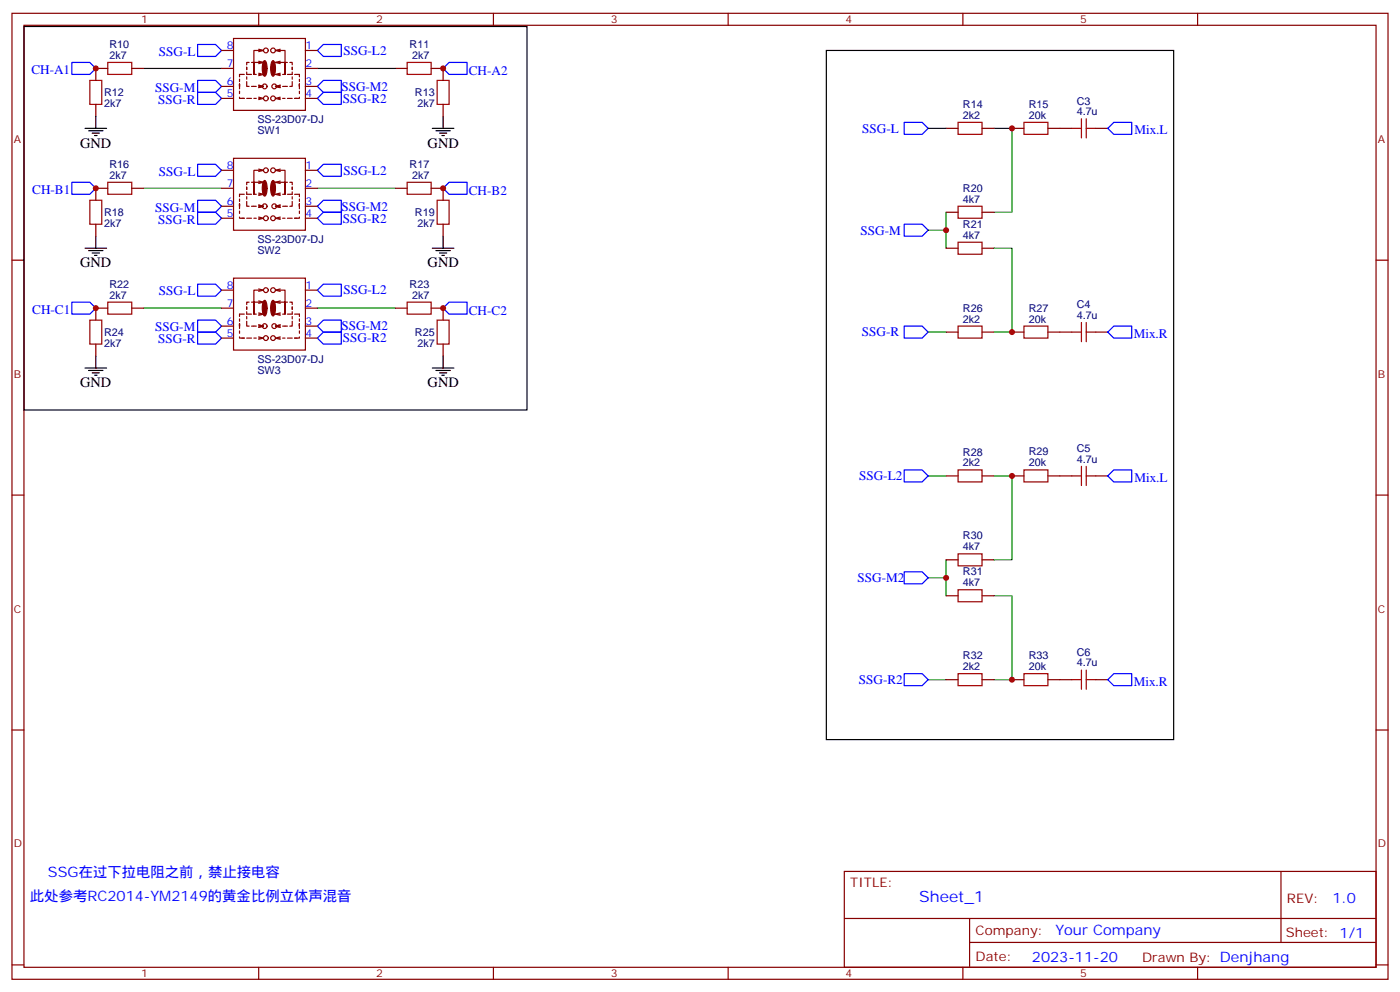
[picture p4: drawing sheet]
<svg xmlns="http://www.w3.org/2000/svg" width="412mm" height="292mm" viewBox="0 0 412 292" stroke-linecap="round" stroke-linejoin="round" font-family="sans-serif">
<g fill="none" stroke="#870000" stroke-width=".35">
<path d="M3.5 3.9h405.4v284.4h-405.4zM7.1 7.4h398.2v277.3h-398.2zM65.3 14.9h3.5M68.8 11.3h21.2v21.2h-21.2zM72.7 19.8v.7M73.4 18.4h-.7v.7M74.1 18.4h.7M76.2 3.9v3.5M76.2 14.5l1.4 .4M76.2 18l1.4 .4M77.6 14.9h-2.8v7v-3.5h2.8M77.6 14.9l-1.4 .3"/>
<path d="M77.6 18.4l-1.4 .3M81.1 14.9h2.9v7v-3.5h-2.9M81.1 14.9l1.4 .3M81.1 18.4l1.4 .3M82.5 14.5l-1.4 .4M82.5 18l-1.4 .4M84 18.4h.7M85.4 18.4h.7v.7M86.1 19.8v.7M90 14.9h3.5M145.3 3.9v3.5M214.5 3.9v3.5"/>
<path d="M283.6 3.9v3.5M352.8 3.9v3.5M28.2 30.7v3.6M31.7 20.1h-3.5v3.6M38.8 20.1h3.5M65.3 20.1h3.5M65.3 25.4h3.5M65.3 29h3.5M70.6 24.7v1.4M70.6 28.6v.4h1.4h-.7M70.6 23.3v.7M70.6 26.8v.8"/>
<path d="M72 21.9h-1.4v.7M72.7 24v1.4h.7M72.7 29h1.4M72.7 21.2v.7h1.4M72.7 22.6v.7M74.1 25.4h1.4M74.8 29h.7M74.8 21.9h.7M76.2 25.4h.7M76.2 29h.7M76.2 21.9h.7M76.2 25.1l1.4 .3-1.4 .4"/>
<path d="M76.2 21.6l1.4 .3-1.4 .4M76.2 28.6l1.4 .4-1.4 .3M81.1 29l1.4 .3M81.8 25.4h.7M81.8 29h.7M81.8 21.9h.7M82.5 25.1l-1.4 .3 1.4 .4M82.5 28.6l-1.4 .4M82.5 21.6l-1.4 .3 1.4 .4M83.3 25.4h1.4M83.3 29h.7M83.3 21.9h.7"/>
<path d="M84.7 29h1.4M86.1 24v1.4h-.7M86.1 21.2v.7h-1.4M86.1 22.6v.7M86.8 21.9h1.4v.7M88.2 28.6v.4h-1.4h.7M88.2 24.7v1.4M88.2 23.3v.7M88.2 26.8v.8M90 20.1h3.5M90 25.4h3.5M90 29h3.5"/>
<path d="M116.4 20.1h3.5M127 20.1h3.5v3.6M130.5 30.7v3.6M278.7 37.8h3.5M289.3 37.8h3.5M298.1 37.8h3.5M308.7 37.8h7M322.8 37.8h3.5M31.7 55.4h-3.5v3.5M38.8 55.4h3.5M65.3 55.4h3.5M65.3 50.1h3.5"/>
<path d="M68.8 46.6h21.2v21.2h-21.2zM70.6 58.6v.7M72 57.2h-1.4v.7M72.7 59.3v1.4h.7M72.7 55.1v.7M72.7 56.5v.7h1.4M72.7 57.9v.7M73.4 53.7h-.7v.7M74.1 53.7h.7M74.8 57.2h.7M76.2 49.8l1.4 .3M76.2 57.2h.7"/>
<path d="M76.2 56.8l1.4 .4-1.4 .3M76.2 53.3l1.4 .4M77.6 50.1h-2.8v7.1v-3.5h2.8M77.6 50.1l-1.4 .4M77.6 53.7l-1.4 .3M81.1 50.1h2.9v7.1v-3.5h-2.9M81.1 50.1l1.4 .4M81.1 53.7l1.4 .3M81.8 57.2h.7M82.5 49.8l-1.4 .3M82.5 56.8l-1.4 .4 1.4 .3M82.5 53.3l-1.4 .4"/>
<path d="M83.3 57.2h.7M84 53.7h.7M85.4 53.7h.7v.7M86.1 59.3v1.4h-.7M86.1 55.1v.7M86.1 56.5v.7h-1.4M86.1 57.9v.7M86.8 57.2h1.4v.7M88.2 58.6v.7M90 55.4h3.5M90 50.1h3.5M116.4 55.4h3.5"/>
<path d="M127 55.4h3.5v3.5M3.5 76.6h3.6M28.2 66v3.5M65.3 60.7h3.5M65.3 64.2h3.5M70.6 60v1.4M70.6 63.9v.3h1.4h-.7M70.6 62.1v.7M72.7 64.2h1.4M74.1 60.7h1.4M74.8 64.2h.7M76.2 60.7h.7"/>
<path d="M76.2 64.2h.7M76.2 60.4l1.4 .3-1.4 .4M76.2 63.9l1.4 .3-1.4 .4M81.1 64.2l1.4 .4M81.8 60.7h.7M81.8 64.2h.7M82.5 60.4l-1.4 .3 1.4 .4M82.5 63.9l-1.4 .3M83.3 60.7h1.4M83.3 64.2h.7M84.7 64.2h1.4M88.2 63.9v.3h-1.4h.7"/>
<path d="M88.2 60v1.4M88.2 62.1v.7M90 60.7h3.5M90 64.2h3.5M130.5 66v3.5M278.7 62.5h3.5M278.7 73.1h3.5M289.3 62.5h3.5M289.3 73.1h3.5M405.3 76.6h3.6M31.7 90.7h-3.5v3.5M38.8 90.7h3.5"/>
<path d="M65.3 90.7h3.5M65.3 85.4h3.5M65.3 96h3.5M65.3 99.5h3.5M68.8 81.9h21.2v21.1h-21.2zM70.6 95.3v1.4M70.6 99.2v.3h1.4h-.7M70.6 93.9v.7M70.6 97.4v.7M72 92.5h-1.4v.7M72.7 94.6v1.4h.7M72.7 90.3v.8"/>
<path d="M72.7 91.8v.7h1.4M72.7 93.2v.7M72.7 99.5h1.4M73.4 88.9h-.7v.7M74.1 96h1.4M74.1 88.9h.7M74.8 99.5h.7M74.8 92.5h.7M76.2 96h.7M76.2 99.5h.7M76.2 85.1l1.4 .3M76.2 92.5h.7"/>
<path d="M76.2 95.6l1.4 .4-1.4 .3M76.2 92.1l1.4 .4-1.4 .3M76.2 88.6l1.4 .3M76.2 99.2l1.4 .3-1.4 .4M77.6 85.4h-2.8v7.1v-3.6h2.8M77.6 85.4l-1.4 .4M77.6 88.9l-1.4 .4M81.1 85.4h2.9v7.1v-3.6h-2.9M81.1 85.4l1.4 .4M81.1 99.5l1.4 .4M81.1 88.9l1.4 .4M81.8 96h.7"/>
<path d="M81.8 99.5h.7M81.8 92.5h.7M82.5 85.1l-1.4 .3M82.5 95.6l-1.4 .4 1.4 .3M82.5 99.2l-1.4 .3M82.5 92.1l-1.4 .4 1.4 .3M82.5 88.6l-1.4 .3M83.3 96h1.4M83.3 99.5h.7M83.3 92.5h.7M84 88.9h.7M84.7 99.5h1.4"/>
<path d="M85.4 88.9h.7v.7M86.1 94.6v1.4h-.7M86.1 90.3v.8M86.1 91.8v.7h-1.4M86.1 93.2v.7M86.8 92.5h1.4v.7M88.2 99.2v.3h-1.4h.7M88.2 95.3v1.4M88.2 93.9v.7M88.2 97.4v.7M90 90.7h3.5M90 85.4h3.5"/>
<path d="M90 96h3.5M90 99.5h3.5M116.4 90.7h3.5M127 90.7h3.5v3.5M278.7 97.8h3.5M289.3 97.8h3.5M298.1 97.8h3.5M308.7 97.8h7M322.8 97.8h3.5M28.2 101.3v3.5M130.5 101.3v3.5M3.5 145.7h3.6"/>
<path d="M278.7 140.1h3.5M289.3 140.1h3.5M298.1 140.1h3.5M308.7 140.1h7M322.8 140.1h3.5M405.3 145.7h3.6M278.7 175.4h3.5M278.7 164.8h3.5M289.3 175.4h3.5M289.3 164.8h3.5M3.5 214.9h3.6M278.7 200.1h3.5"/>
<path d="M289.3 200.1h3.5M298.1 200.1h3.5M308.7 200.1h7M322.8 200.1h3.5M405.3 214.9h3.6M248.7 256.5h156.6v28.2h-156.6zM377.3 256.5v20.9M248.7 270.4h156.5M285.6 277.4h119.6M285.6 270.4v14.1M3.5 284h3.6M76.2 284.7v3.6"/>
<path d="M145.3 284.7v3.6M214.5 284.7v3.6M283.6 284.7v3.6M352.8 284.7v3.6M405.3 284h3.6"/>
<circle cx="78.3" cy="14.9" r=".71"/>
<circle cx="80.4" cy="14.9" r=".71"/>
<circle cx="78" cy="25.4" r=".71"/>
<circle cx="78.3" cy="29" r=".71"/>
<circle cx="80.4" cy="29" r=".71"/>
<circle cx="80.8" cy="25.4" r=".71"/>
<circle cx="78.3" cy="50.1" r=".71"/>
<circle cx="80.4" cy="50.1" r=".71"/>
<circle cx="78" cy="60.7" r=".71"/>
<circle cx="78.3" cy="64.2" r=".71"/>
<circle cx="80.4" cy="64.2" r=".71"/>
<circle cx="80.8" cy="60.7" r=".71"/>
<circle cx="78" cy="96" r=".71"/>
<circle cx="78.3" cy="85.4" r=".71"/>
<circle cx="78.3" cy="99.5" r=".71"/>
<circle cx="80.4" cy="85.4" r=".71"/>
<circle cx="80.4" cy="99.5" r=".71"/>
<circle cx="80.8" cy="96" r=".71"/>
</g>
<g fill="none" stroke="#00f" stroke-width=".35">
<path d="M21.2 18.4h5.3l1.7 1.7-1.7 1.8h-5.3zM58.2 13.1h5.3l1.8 1.8-1.8 1.7h-5.3zM95.2 13.1h5.3v3.5h-5.3l-1.7-1.7zM58.2 23.7h5.3l1.8 1.7-1.8 1.8h-5.3zM58.2 27.2h5.3l1.8 1.8-1.8 1.7h-5.3zM93.5 29l1.7-1.8h5.3v3.5h-5.3zM95.2 23.7h5.3v3.5h-5.3l-1.7-1.8zM130.5 20.1l1.8-1.7h5.3v3.5h-5.3zM266.3 36h5.3l1.8 1.8-1.8 1.7h-5.3zM326.3 37.8l1.8-1.8h5.3v3.5h-5.3zM21.2 53.7h5.3l1.7 1.7-1.7 1.8h-5.3zM58.2 58.9h5.3l1.8 1.8-1.8 1.8h-5.3z"/>
<path d="M58.2 48.4h5.3l1.8 1.7-1.8 1.8h-5.3zM93.5 50.1l1.7-1.7h5.3v3.5h-5.3zM132.3 53.7h5.3v3.5h-5.3l-1.8-1.8zM58.2 62.5h5.3l1.8 1.7-1.8 1.8h-5.3zM93.5 64.2l1.7-1.7h5.3v3.5h-5.3zM93.5 60.7l1.7-1.8h5.3v3.6h-5.3zM266.3 66h5.3l1.8 1.8-1.8 1.7h-5.3zM21.2 88.9h5.3l1.7 1.8-1.7 1.8h-5.3zM58.2 97.8h5.3l1.8 1.7-1.8 1.8h-5.3zM58.2 94.2h5.3l1.8 1.8-1.8 1.8h-5.3zM58.2 83.6h5.3l1.8 1.8-1.8 1.8h-5.3zM93.5 99.5l1.7-1.7h5.3v3.5h-5.3z"/>
<path d="M93.5 96l1.7-1.8h5.3v3.6h-5.3zM93.5 85.4l1.7-1.8h5.3v3.6h-5.3zM132.3 88.9h5.3v3.6h-5.3l-1.8-1.8zM266.3 96h5.3l1.8 1.8-1.8 1.7h-5.3zM328.1 96h5.3v3.5h-5.3l-1.8-1.7zM266.3 138.3h5.3l1.8 1.8-1.8 1.8h-5.3zM328.1 138.3h5.3v3.6h-5.3l-1.8-1.8zM266.3 168.3h5.3l1.8 1.8-1.8 1.7h-5.3zM266.3 198.3h5.3l1.8 1.8-1.8 1.7h-5.3zM328.1 198.3h5.3v3.5h-5.3l-1.8-1.7z"/>
</g>
<g fill="none" stroke="#008700" stroke-width=".35">
<path d="M42.3 20.1h23M93.5 20.1h22.9M273.4 37.8h5.3M292.8 37.8h5.3v24.7h-5.3M42.3 55.4h23M93.5 55.4h22.9M273.4 67.8h5.3M278.7 62.5v10.6M292.8 73.1h5.3v24.7h-5.3M42.3 90.7h23M93.5 90.7h22.9M273.4 97.8h5.3"/>
<path d="M273.4 140.1h5.3M292.8 140.1h5.3v24.7h-5.3M273.4 170.1h5.3M278.7 164.8v10.6M292.8 175.4h5.3v24.7h-5.3M273.4 200.1h5.3"/>
</g>
<g fill="none" stroke="#a10000" stroke-width=".35">
<path d="M31.7 18.4h7.1v3.5h-7.1zM119.9 18.4h7.1v3.5h-7.1zM26.5 23.7h3.5v7h-3.5zM128.8 23.7h3.5v7h-3.5zM282.2 36h7.1v3.5h-7.1zM301.6 36h7.1v3.5h-7.1zM315.7 37.8h2.9M318.6 35v5.6M320 37.8h2.8M320 35v5.6M26.5 58.9h3.5v7.1h-3.5zM31.7 53.7h7.1v3.5h-7.1z"/>
<path d="M119.9 53.7h7.1v3.5h-7.1zM128.8 58.9h3.5v7.1h-3.5zM282.2 60.7h7.1v3.5h-7.1zM282.2 71.3h7.1v3.5h-7.1zM26.5 94.2h3.5v7.1h-3.5zM31.7 88.9h7.1v3.6h-7.1zM119.9 88.9h7.1v3.6h-7.1zM128.8 94.2h3.5v7.1h-3.5zM282.2 96h7.1v3.5h-7.1zM301.6 96h7.1v3.5h-7.1zM315.7 97.8h2.9M318.6 94.9v5.7"/>
<path d="M320 94.9v5.7M320 97.8h2.8M282.2 138.3h7.1v3.6h-7.1zM301.6 138.3h7.1v3.6h-7.1zM318.6 137.3v5.6M320 137.3v5.6M315.7 140.1h2.9M320 140.1h2.8M282.2 173.6h7.1v3.5h-7.1zM282.2 163h7.1v3.5h-7.1zM282.2 198.3h7.1v3.5h-7.1zM301.6 198.3h7.1v3.5h-7.1z"/>
<path d="M318.6 197.2v5.7M320 197.2v5.7M315.7 200.1h2.9M320 200.1h2.8"/>
</g>
<g fill="none" stroke="#000" stroke-width=".35">
<path d="M243.4 14.9h102.3v202.8h-102.3zM25 37.8h6.4M26.1 38.5h4.2M27.2 39.2h2.1M27.9 39.9h.7M28.2 34.3v3.5M127.4 37.8h6.3M128.4 38.5h4.2M129.5 39.2h2.1M130.2 39.9h.7M130.5 34.3v3.5M25 73.1h6.4"/>
<path d="M26.1 73.8h4.2M27.2 74.5h2.1M27.9 75.2h.7M28.2 69.5v3.6M127.4 73.1h6.3M128.4 73.8h4.2M129.5 74.5h2.1M130.2 75.2h.7M130.5 69.5v3.6M25 108.3h6.4M26.1 109h4.2M27.2 109.7h2.1"/>
<path d="M27.9 110.5h.7M28.2 104.8v3.5M127.4 108.3h6.3M128.4 109h4.2M129.5 109.7h2.1M130.2 110.5h.7M130.5 104.8v3.5"/>
</g>
<g fill="#870000" stroke="#870000" stroke-width=".35">
<path d="M80.2 18l.2-.1a4.1 4.1 0 0 1 0 4.5 4.2 4.2 0 0 1-.2-4.4z"/>
<path d="M77.7 18l.3-.1a4.1 4.1 0 0 1 0 4.5 4.2 4.2 0 0 1-.3-4.4z"/>
<path d="M80.2 53.2l.2-.1a4.1 4.1 0 0 1 0 4.6 4.2 4.2 0 0 1-.2-4.5z"/>
<path d="M77.7 53.2l.3-.1a4.1 4.1 0 0 1 0 4.6 4.2 4.2 0 0 1-.3-4.5z"/>
<path d="M80.2 88.5l.2-.1a4.1 4.1 0 0 1 0 4.6 4.2 4.2 0 0 1-.2-4.5z"/>
<path d="M77.7 88.5l.3-.1a4.1 4.1 0 0 1 0 4.6 4.2 4.2 0 0 1-.3-4.5z"/>
</g>
<g fill="#c00">
<circle cx="28.2" cy="90.7" r=".88"/>
<circle cx="28.2" cy="55.4" r=".88"/>
<circle cx="28.2" cy="20.1" r=".88"/>
<circle cx="130.5" cy="90.7" r=".88"/>
<circle cx="130.5" cy="55.4" r=".88"/>
<circle cx="130.5" cy="20.1" r=".88"/>
<circle cx="278.7" cy="67.8" r=".88"/>
<circle cx="278.7" cy="170.1" r=".88"/>
<circle cx="298.1" cy="37.8" r=".88"/>
<circle cx="298.1" cy="97.8" r=".88"/>
<circle cx="298.1" cy="140.1" r=".88"/>
<circle cx="298.1" cy="200.1" r=".88"/>
</g>
<path d="M7.1 7.8h148.1v112.9h-148.1z" fill="none" stroke="#000" stroke-width=".35"/>
<text font-size="4.6" fill="#00f" x="270.8" y="265.5">Sheet_1</text>
<g font-size="4.2">
<text x="23.6" y="43.4">GND</text>
<text x="126" y="43.4">GND</text>
<text x="23.6" y="78.7">GND</text>
<text x="126" y="78.7">GND</text>
<text x="23.6" y="114">GND</text>
<text x="126" y="114">GND</text>
</g>
<g font-size="4.2" fill="#00f">
<text x="14.1" y="258.3">SSG在过下拉电阻之前，禁止接电容</text>
<text x="8.8" y="265.3">此处参考RC2014-YM2149的黄金比例立体声混音</text>
<text x="392.5" y="265.8">1.0</text>
<text x="310.9" y="275.3">Your Company</text>
<text x="304" y="283.1">2023-11-20</text>
</g>
<g font-size="3.9" fill="#00f">
<text x="46.8" y="16.4">SSG-L</text>
<text x="101.2" y="16.1">SSG-L2</text>
<text x="9.3" y="21.9">CH-A1</text>
<text x="138.1" y="22.1">CH-A2</text>
<text x="45.7" y="27">SSG-M</text>
<text x="100.6" y="26.7">SSG-M2</text>
<text x="46.6" y="30.5">SSG-R</text>
<text x="101" y="30.2">SSG-R2</text>
<text x="254" y="39.1">SSG-L</text>
<text x="334.1" y="39.5">Mix.L</text>
<text x="46.8" y="51.7">SSG-L</text>
<text x="101.2" y="51.4">SSG-L2</text>
<text x="9.5" y="57.2">CH-B1</text>
<text x="138.1" y="57.4">CH-B2</text>
<text x="45.7" y="62.3">SSG-M</text>
<text x="46.6" y="65.8">SSG-R</text>
<text x="100.6" y="62">SSG-M2</text>
<text x="101" y="65.5">SSG-R2</text>
<text x="253.5" y="69">SSG-M</text>
<text x="46.8" y="87">SSG-L</text>
<text x="101.2" y="86.7">SSG-L2</text>
<text x="9.5" y="92.5">CH-C1</text>
<text x="138.1" y="92.7">CH-C2</text>
<text x="45.7" y="97.5">SSG-M</text>
<text x="46.6" y="101.1">SSG-R</text>
<text x="100.6" y="97.3">SSG-M2</text>
<text x="101" y="100.8">SSG-R2</text>
<text x="253.9" y="99">SSG-R</text>
<text x="333.9" y="99.5">Mix.R</text>
<text x="253.1" y="141.4">SSG-L2</text>
<text x="334.1" y="141.9">Mix.L</text>
<text x="252.6" y="171.3">SSG-M2</text>
<text x="253" y="201.3">SSG-R2</text>
<text x="333.9" y="201.8">Mix.R</text>
</g>
<g font-size="3.9" fill="#800">
<text x="250.5" y="261.1">TITLE:</text>
<text x="379.1" y="265.8">REV:</text>
<text x="287.4" y="275.3">Company:</text>
<text x="378.7" y="275.9">Sheet: 1/1</text>
<text x="287.4" y="283">Date:</text>
<text x="336.4" y="283.1">Drawn By: Denjhang</text>
</g>
<g font-size="3.2" fill="#800">
<text x="41.6" y="6.9">1</text>
<text x="110.8" y="6.9">2</text>
<text x="179.9" y="6.9">3</text>
<text x="249.1" y="6.9">4</text>
<text x="318.2" y="6.9">5</text>
<text x="4.1" y="42">A</text>
<text x="405.9" y="42">A</text>
<text x="4.1" y="111.2">B</text>
<text x="405.9" y="111.2">B</text>
<text x="4.1" y="180.3">C</text>
<text x="405.9" y="180.3">C</text>
<text x="4.1" y="249.4">D</text>
<text x="405.9" y="249.4">D</text>
<text x="41.6" y="287.7">1</text>
<text x="110.8" y="287.7">2</text>
<text x="179.9" y="287.7">3</text>
<text x="249.1" y="287.7">4</text>
<text x="318.2" y="287.7">5</text>
</g>
<g font-size="3.2" fill="#000080">
<text x="32.3" y="17.3">2k7</text>
<text x="32.3" y="14.1">R10</text>
<text x="120.7" y="14.1">R11</text>
<text x="121.4" y="17.3">2k7</text>
<text x="30.7" y="28.3">R12</text>
<text x="122.2" y="28.3">R13</text>
<text x="30.7" y="31.5">2k7</text>
<text x="122.9" y="31.5">2k7</text>
<text x="283.6" y="35">2k2</text>
<text x="283.6" y="31.8">R14</text>
<text x="303" y="35">20k</text>
<text x="303" y="31.7">R15</text>
<text x="317.2" y="33.9">4.7u</text>
<text x="317.2" y="30.8">C3</text>
<text x="75.8" y="36.2">SS-23D07-DJ</text>
<text x="75.8" y="39.4">SW1</text>
<text x="32.3" y="52.6">2k7</text>
<text x="32.3" y="49.4">R16</text>
<text x="120.7" y="49.4">R17</text>
<text x="121.4" y="52.6">2k7</text>
<text x="283.6" y="59.7">4k7</text>
<text x="283.6" y="56.5">R20</text>
<text x="30.7" y="63.6">R18</text>
<text x="122.2" y="63.6">R19</text>
<text x="30.7" y="66.8">2k7</text>
<text x="75.8" y="71.5">SS-23D07-DJ</text>
<text x="122.9" y="66.8">2k7</text>
<text x="283.6" y="70.2">4k7</text>
<text x="283.6" y="67.1">R21</text>
<text x="75.8" y="74.7">SW2</text>
<text x="32.3" y="87.9">2k7</text>
<text x="32.3" y="84.7">R22</text>
<text x="120.7" y="84.7">R23</text>
<text x="121.4" y="87.9">2k7</text>
<text x="283.6" y="94.9">2k2</text>
<text x="283.6" y="91.8">R26</text>
<text x="303" y="94.9">20k</text>
<text x="303" y="91.7">R27</text>
<text x="317.2" y="93.9">4.7u</text>
<text x="317.2" y="90.8">C4</text>
<text x="30.7" y="98.9">R24</text>
<text x="122.2" y="98.9">R25</text>
<text x="30.7" y="102.1">2k7</text>
<text x="75.8" y="106.7">SS-23D07-DJ</text>
<text x="122.9" y="102.1">2k7</text>
<text x="75.8" y="109.9">SW3</text>
<text x="283.6" y="137.3">2k2</text>
<text x="283.6" y="134.1">R28</text>
<text x="303" y="137.3">20k</text>
<text x="303" y="134">R29</text>
<text x="317.2" y="136.2">4.7u</text>
<text x="317.2" y="133.1">C5</text>
<text x="283.6" y="162">4k7</text>
<text x="283.6" y="158.8">R30</text>
<text x="283.6" y="172.5">4k7</text>
<text x="283.6" y="169.4">R31</text>
<text x="283.6" y="197.2">2k2</text>
<text x="283.6" y="194.1">R32</text>
<text x="303" y="197.2">20k</text>
<text x="303" y="194">R33</text>
<text x="317.2" y="196.2">4.7u</text>
<text x="317.2" y="193.1">C6</text>
</g>
<g font-size="3.2" fill="#00f">
<text x="66.8" y="14.5">8</text>
<text x="90" y="14.5">1</text>
<text x="66.8" y="19.8">7</text>
<text x="90" y="19.8">2</text>
<text x="66.8" y="25.1">6</text>
<text x="66.8" y="28.6">5</text>
<text x="90" y="28.6">4</text>
<text x="90" y="25.1">3</text>
<text x="66.8" y="49.8">8</text>
<text x="90" y="49.8">1</text>
<text x="66.8" y="55.1">7</text>
<text x="90" y="55.1">2</text>
<text x="66.8" y="60.4">6</text>
<text x="66.8" y="63.9">5</text>
<text x="90" y="63.9">4</text>
<text x="90" y="60.4">3</text>
<text x="66.8" y="85.1">8</text>
<text x="90" y="85.1">1</text>
<text x="66.8" y="90.3">7</text>
<text x="66.8" y="95.6">6</text>
<text x="90" y="95.6">3</text>
<text x="90" y="90.3">2</text>
<text x="66.8" y="99.2">5</text>
<text x="90" y="99.2">4</text>
</g>
</svg>
